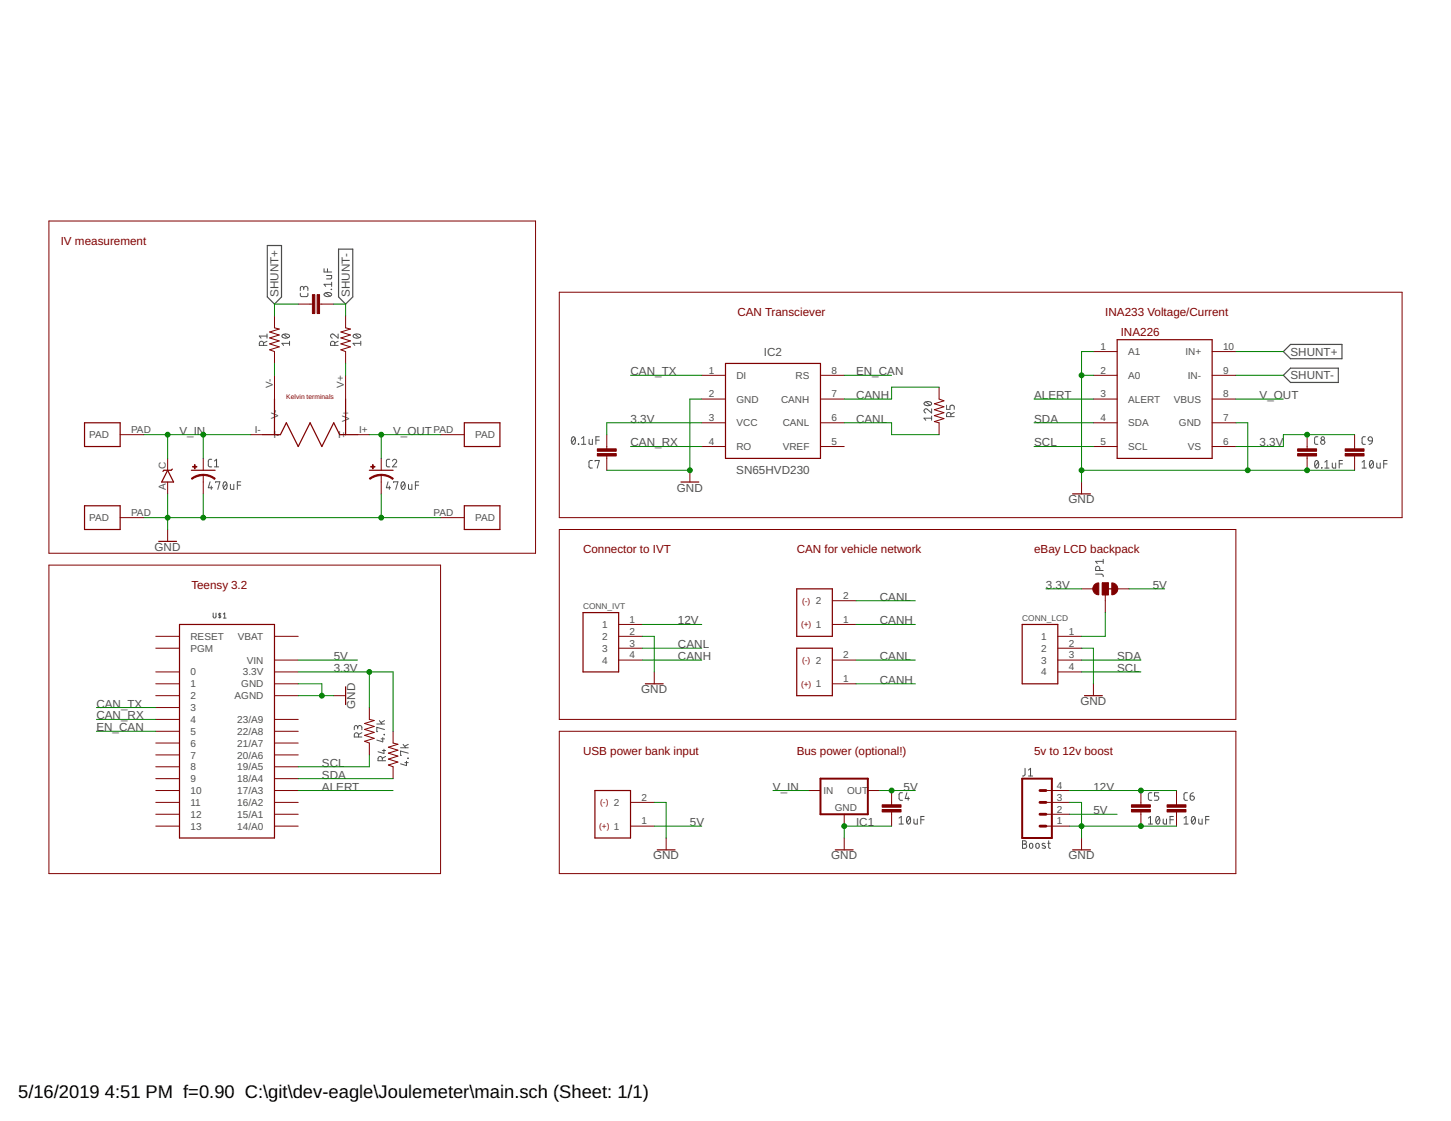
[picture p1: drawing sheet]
<svg xmlns="http://www.w3.org/2000/svg" width="279mm" height="216mm" viewBox="0 0 279 216" stroke-linecap="round" stroke-linejoin="round" font-family="sans-serif">
<g fill="none" stroke="#505050" stroke-width=".19">
<path d="M57.8 56.5v.4l.3 .2h1l.2-.2v-.4M58.5 55.5a.4 .4 0 0 1 .4-.4 .4 .4 0 0 1 .4 .4v.5M58.5 55.8l-.1-.5-.3-.1-.2 .1-.1 .7M62.4 51.8v.6h1.5M62.4 56.6a.94 .94 0 0 1 1.5 .1 .86 .86 0 0 1-1.5 0zM62.7 56.4l.8 .6M62.9 53.1h1l-.1 .6h-.9M63.1 51.8v.6M63.8 55.7l.1 .1zM63.9 54.4v.8M63.9 54.8h-1.5l.3 .4M50.8 66.5v-.4a.41 .41 0 0 0-.5-.4 .41 .41 0 0 0-.4 .4v.4h1.5"/>
<path d="M51.4 65.7l-.6 .3M51.4 64.7h-1.5l.4 .4M51.4 64.3v.8M54.4 64.5a.93 .93 0 0 1 1.4 .2 .86 .86 0 0 1-1.5 0zM54.6 64.4l.8 .6M55.8 66.1h-1.5l.3 .4M55.8 65.7v.8M64.5 66.5v-.4a.41 .41 0 0 0-.4-.4 .41 .41 0 0 0-.5 .4v.4h1.5M65.1 64.3v.8l-.8-.6a.39 .39 0 0 0-.6 .1 .39 .39 0 0 0 .3 .5M65.1 65.7l-.6 .3M68.1 64.5a.93 .93 0 0 1 1.4 .2 .88 .88 0 0 1-1.5 0zM68.3 64.4l.8 .6"/>
<path d="M69.5 66.1h-1.5l.3 .4M69.5 65.7v.8M178 77.5a.92 .92 0 0 1 1.4 .2 .84 .84 0 0 1-1.5 0zM178.3 77.4l.8 .7M179.4 78.7v.8l-.8-.7a.4 .4 0 0 0-.6 .2 .4 .4 0 0 0 .3 .5M182.3 78v.8h.6v-.4a.42 .42 0 0 1 .4-.4 .42 .42 0 0 1 .4 .4v.4M183.7 79.4l-.6 .4M40.4 92.8l-.3 1.1h.8M40.7 93.6v.7M40.8 88.5h-.5l-.2 .3v.9l.2 .2h.5M41.3 89.9h.8M41.3 88.8l.4-.3v1.4"/>
<path d="M41.5 93v-.2h.8l-.4 1.5M43.1 92.9l.2-.1a.86 .86 0 0 1 0 1.5 .92 .92 0 0 1-.2-1.4zM43.7 93.1l-.7 .8M44.4 93.3v.7l.1 .3h.5v-1M45.7 93.5h.7M46.4 92.8h-.7v1.5M74.7 92.8l-.3 1.1h.8M75 93.6v.7M75.1 88.5h-.5l-.2 .3v.9l.2 .2h.5M75.6 88.8a.4 .4 0 0 1 .5-.3 .4 .4 0 0 1 .2 .6l-.7 .8h.8M75.8 93v-.2h.8l-.4 1.5M77.4 92.9l.2-.1a.86 .86 0 0 1 0 1.5 .9 .9 0 0 1-.2-1.4z"/>
<path d="M77.9 93.1l-.6 .8M78.7 93.3v.7l.1 .3h.5v-1M80 93.5h.6M80.6 92.8h-.6v1.5M110.2 84.2l.2-.1a.86 .86 0 0 1 0 1.5 .91 .91 0 0 1-.2-1.4zM110.7 84.4l-.6 .9M111.4 85.5v.1zM112 85.6h.8M112 84.4l.4-.3v1.5M113.4 84.6v.8l.3 .2h.4v-1M114.1 88.7h-.5l-.2 .3v1l.2 .1h.5M114.6 88.9v-.2h.8l-.4 1.4"/>
<path d="M114.7 84.8h.7M115.4 84.1h-.7v1.5M179.4 80.5h-1.5l.4 .4M179.4 80.1v.8M183.1 80.2v-.4a.41 .41 0 0 0-.4-.4 .41 .41 0 0 0-.4 .4v.4h1.4M253.3 88.8l.2-.1a.86 .86 0 0 1 0 1.4 .91 .91 0 0 1-.2-1.3zM253.8 84.1h-.5l-.2 .3 .1 1 .1 .2h.5M253.9 89l-.7 .8M254.5 90.1h.1zM255.1 90.1h.8M255.1 89l.4-.3v1.4M256.5 89.2v.7l.3 .2h.4v-.9"/>
<path d="M257.9 89.3h.6M258.5 88.7h-.6v1.4M262.3 90.1h.8M262.3 89l.4-.3v1.4M262.9 84.1h-.4l-.2 .3v1l.2 .2h.4M263.6 84.2l.2-.1 .3 .1 .2 .7-.8-.1-.1-.3zM263.9 88.8l.2-.1a.86 .86 0 0 1 0 1.4 .93 .93 0 0 1-.2-1.3zM264.3 84.9l-.2 .4-.5 .3M264.4 89l-.6 .8M265.1 89.2v.8l.3 .1h.4v-.9M266.4 89.3h.7M267.1 88.7h-.7v1.4"/>
<path d="M41 118.1v.7l.3 .2 .3-.1v-.8M42.3 118.1v.9M42.5 118.2h-.3l-.1 .1 .4 .4v.2h-.4M43 118.3l.3-.2v.9M43 119h.5M211 110.6h1.2l.2 .5M211.8 109.9v-.4a.4 .4 0 0 0-.4-.4 .4 .4 0 0 0-.4 .4v.4h1.4M212.4 107.7v.8M212.4 108.1h-1.4l.3 .4M72.6 139.4h1.4M73 138.8l.6 .6M74 138.8l-.7 .4"/>
<path d="M68.9 140.1a.4 .4 0 0 1 .4-.4 .4 .4 0 0 1 .4 .4v.4M68.9 140.4l-.1-.5-.3-.2-.2 .2-.1 .6M69 141.9v-.4a.41 .41 0 0 0-.4-.4 .41 .41 0 0 0-.4 .4v.4h1.5M69.7 141.1l-.7 .4M73.4 142.3h.6M73.6 146.5v-.4a.41 .41 0 0 0-.4-.4 .41 .41 0 0 0-.4 .4v.4h1.5M73.6 144.5h.7M73.7 142v.9l-1.1-.4M73.9 144.3v.8l-1.1-.3M74 141.4v.1zM74 140.5l-1.4-.4v.8h.1M74.3 145.7l-.7 .3"/>
<path d="M77.1 144h1.5M77.6 143.4l.5 .6M78 146.9h.6M78.3 146.6v.8l-1.2-.3M78.5 146l.1 .1zM78.6 145.1l-1.5-.4v.8h.2M78.6 143.4l-.7 .3M173.1 157.6l.4-.4v1.5M173.1 158.7h.8M173.8 152.7h-.5l-.2 .3 .1 .9 .1 .2h.5M174.6 152.7l-.3 1.1h.8M174.7 157.3l.2-.1a.86 .86 0 0 1 0 1.5 .91 .91 0 0 1-.2-1.4z"/>
<path d="M174.9 153.5v.6M175.3 157.6l-.7 .8M176 157.7v.9l.2 .1h.4v-1M177.3 157.9h.6M177.9 157.2h-.6v1.5M197.4 148v1.2l-.5 .3M198 149.5h.8M198 148.3l.4-.3v1.5M221.1 158.7h.8M221.1 157.6l.4-.4v1.5M221.8 152.7h-.5l-.2 .3v.9l.2 .2h.5M222.7 157.3l.2-.1a.86 .86 0 0 1 0 1.5 .93 .93 0 0 1-.2-1.4z"/>
<path d="M223.1 152.7h-.8v.6h.5a.42 .42 0 0 1 .3 .4 .42 .42 0 0 1-.3 .4h-.5M223.3 157.6l-.7 .8M224 157.7v.9l.2 .1h.4v-1M225.3 157.9h.7M226 157.2h-.7v1.5M228 158.7h.8M228 157.6l.4-.4v1.5M228.6 152.7h-.4l-.2 .3v.9l.2 .2h.4M229.2 153.3h.5a.4 .4 0 0 1 .3 .5 .4 .4 0 0 1-.4 .3 .4 .4 0 0 1-.4-.4zM229.6 157.3l.2-.1a.86 .86 0 0 1 0 1.5 .93 .93 0 0 1-.2-1.4zM229.8 152.7l-.5 .2-.1 .4M230.1 157.6l-.6 .8"/>
<path d="M230.8 157.7v.9l.3 .1h.4v-1M232.2 157.9h.6M232.8 157.2h-.6v1.5M196.9 161.9l.7 .2v.2l-.3 .3a.4 .4 0 0 1 .4 .4 .4 .4 0 0 1-.4 .4h-.4zM196.9 162.6h.4M198.4 162.5l.2-.1 .3 .3-.1 .5-.2 .2-.2-.1-.2-.2zM199.6 162.5l.3-.1 .2 .3v.5l-.2 .2-.4-.2zM201.2 162.5l-.4-.1-.1 .2 .6 .4v.3l-.2 .1-.4-.1M201.8 162.4h.4M201.9 161.9v1.3l.3 .2"/>
<circle cx="254.7" cy="85.2" r=".41"/>
<circle cx="254.7" cy="84.4" r=".33"/>
</g>
<path d="M51.5 47.3h2.7v9.9l-1.3 1.4-1.4-1.4zM65.2 48h2.7v9.2l-1.4 1.4-1.3-1.4zM247.1 67.7l1.4-1.4h9.9v2.8h-9.9zM247.1 72.3l1.4-1.4h9.2v2.8h-9.2z" fill="none" stroke="#505050" stroke-width=".23"/>
<g fill="none" stroke="#800000" stroke-width=".19">
<path d="M9.4 42.6h93.7v64h-93.7zM57.4 58.6h2.8M61.5 58.6h2.8M107.7 56.3h162.3v43.4h-162.3zM52.9 60.9v2.2l.9 .3-1.9 .5 1.9 .6-1.9 .6 1.9 .6-1.9 .5 1.9 .6-1.9 .6 1 .3v2.3M52.9 72.3v4.6M66.5 60.9v2.2l1 .3-1.9 .5 1.9 .6-1.9 .6 1.9 .6-1.9 .5 1.9 .6-1.9 .6 .9 .3v2.3M66.5 72.3v4.6M135.1 72.3h4.6M135.1 76.9h4.6M158 72.3h4.6M158 76.9h4.6"/>
<path d="M180.8 74.6v2.3l1 .3-1.9 .6 1.9 .5-1.9 .6 1.9 .6-1.9 .6 1.9 .5-1.9 .6 .9 .2v2.3M210.5 67.7h4.6M210.5 72.3h4.6M210.5 76.9h4.6M233.4 67.7h4.6M233.4 72.3h4.6M233.4 76.9h4.6M23.1 99.7h4.6M23.1 83.7h4.6M32.3 88.3v2.3M32.3 92.8v2.3M39.1 88.3v2.3"/>
<path d="M39.1 91.5v3.6M48.3 83.7h2.3M68.8 83.7h2.3M73.4 88.3v2.3M73.4 91.5v3.6M84.8 99.7h4.6M84.8 83.7h4.6M116.8 83.7v2.7M116.8 87.8v2.8M132.8 90.6v2.2M135.1 81.4h4.6M135.1 86h4.6"/>
<path d="M158 81.4h4.6M158 86h4.6M208.3 92.8v2.3M210.5 81.4h4.6M210.5 86h4.6M233.4 81.4h4.6M233.4 86h4.6M251.7 83.7v2.7M251.7 87.8v2.8M260.8 83.7v2.7M260.8 87.8v2.8M9.4 108.8h75.4v59.5h-75.4z"/>
<path d="M32.3 102v2.3M107.7 102h130.3v36.6h-130.3zM160.3 115.7h4.5M208.3 113.4h2.2M212.3 112.3h1.1v2.3h-1.1zM212.8 114.6v3.4M215.1 113.4h2.3M30 138.6h4.6M30 136.3h4.6M30 134h4.6M30 131.7h4.6M30 129.4h4.6"/>
<path d="M30 122.6h4.6M30 124.8h4.6M52.9 138.6h4.5M52.9 134h4.5M52.9 131.7h4.5M52.9 129.4h4.5M52.9 127.1h4.5M52.9 122.6h4.5M64.3 134h2.2M71.1 136.3v2.3l1 .2-1.9 .5 1.9 .6-1.9 .6 1.9 .6-1.9 .5 1.9 .6-1.9 .6 .9 .3v2.3M119.1 127.1h4.6M119.1 122.6h4.6"/>
<path d="M119.1 124.8h4.6M119.1 120.3h4.6M126 129.4v2.3M160.3 131.7h4.5M160.3 127.1h4.5M160.3 120.3h4.5M203.7 129.4h4.6M203.7 127.1h4.6M203.7 122.6h4.6M203.7 124.8h4.6M210.5 131.7v2.3M30 140.8h4.6"/>
<path d="M30 156.8h4.6M30 154.5h4.6M30 152.3h4.6M30 150h4.6M30 147.7h4.6M30 145.4h4.6M30 143.1h4.6M30 159.1h4.6M52.9 140.8h4.5M52.9 156.8h4.5M52.9 154.5h4.5M52.9 152.3h4.5"/>
<path d="M52.9 150h4.5M52.9 147.7h4.5M52.9 145.4h4.5M52.9 143.1h4.5M52.9 159.1h4.5M75.7 140.8v2.3l.9 .2-1.8 .6 1.8 .6-1.8 .6 1.8 .5-1.8 .6 1.8 .6-1.8 .5 .9 .4v2.3M107.7 140.8h130.3v27.5h-130.3zM121.4 154.5h4.6M121.4 159.1h4.6M155.7 152.3h2.3M162.6 156.8v2.3M167.1 152.3h2.3"/>
<path d="M171.7 152.3v2.7M171.7 156.4v2.7M201.4 156.8h4.6M201.4 154.5h4.6M201.4 152.3h4.6M201.4 159.1h4.6M219.7 152.3v2.7M219.7 156.4v2.7M226.5 152.3v2.7M226.5 156.4v2.7M128.3 161.4v2.3M162.6 161.4v2.3"/>
<path d="M208.3 161.4v2.3"/>
</g>
<g fill="none" stroke="#800000" stroke-width=".23">
<path d="M52.9 76.9v6.8M66.5 76.9v6.8M139.7 70h18.3v18.3h-18.3zM215.1 65.4h18.3v22.9h-18.3zM16.3 81.4h6.8v4.6h-6.8zM16.3 97.4h6.8v4.6h-6.8zM32.3 90.6l1.1 2.2h-2.3zM33.2 90.3l-.2 .3h-1.4l-.2 .2M36.9 90.6h4.5M50.6 83.7h3.4l1.1-2.3 2.3 4.6 2.3-4.6 2.3 4.6 2.3-4.6 1.1 2.3h3.4M71.1 90.6h4.6M89.4 81.4h6.9v4.6h-6.9z"/>
<path d="M89.4 97.4h6.9v4.6h-6.9zM131.1 92.8h3.5M206.5 95.1h3.5M30.6 104.3h3.4M112.3 118h6.8v11.4h-6.8zM153.4 113.4h6.9v9.2h-6.9zM212.8 113.4h2.3M34.6 120.3h18.3v41.1h-18.3zM66.5 132.3v3.4M124.3 131.7h3.4M153.4 124.8h6.9v9.2h-6.9zM196.8 120.3h6.9v11.4h-6.9z"/>
<path d="M208.8 134h3.5M114.6 152.3h6.8v9.1h-6.8zM126.6 163.7h3.4M160.8 163.7h3.5M206.5 163.7h3.5"/>
</g>
<g fill="#800000" stroke="#800000" stroke-width=".19">
<path d="M39.1 91.4l1.3 .1 1 .6-.1 .2-.8-.5-1.4-.2z" fill-rule="evenodd"/>
<path d="M36.9 92.1l1-.6 1.2-.1v.2l-.9 .1-1.2 .6z" fill-rule="evenodd"/>
<path d="M73.4 91.4l1.2 .1 1.1 .6-.1 .2-.8-.5-1.4-.2z" fill-rule="evenodd"/>
<path d="M71.1 92.1l1.1-.6 1.2-.1v.2l-.9 .1-1.2 .6z" fill-rule="evenodd"/>
<path d="M214.1 112.3a1.14 1.14 0 0 1 1.1 1.1 1.14 1.14 0 0 1-1.1 1.2z" fill-rule="evenodd"/>
<path d="M210.7 112.6l.5-.3h.4v2.3a1.15 1.15 0 0 1-1.1-.7 1.15 1.15 0 0 1 .2-1.3z" fill-rule="evenodd"/>
</g>
<g fill="#800000" stroke="#800000" stroke-width=".19">
<path d="M37.1 89.8h.8v.2h-.8z"/>
<path d="M37.4 89.5h.2v.8h-.2z"/>
<path d="M71.4 89.8h.8v.2h-.8z"/>
<path d="M71.7 89.5h.2v.8h-.2z"/>
<path d="M61.1 56.7h.4v3.7h-.4z"/>
<path d="M60.2 56.7h.4v3.7h-.4z"/>
<path d="M212.3 112.3h1.1v2.3h-1.1z"/>
<path d="M169.9 155.9h3.6v.5h-3.6z"/>
<path d="M169.9 155h3.6v.5h-3.6z"/>
<path d="M217.9 155.9h3.6v.5h-3.6z"/>
<path d="M217.9 155h3.6v.5h-3.6z"/>
<path d="M224.7 155.9h3.7v.5h-3.7z"/>
<path d="M224.7 155h3.7v.5h-3.7z"/>
<path d="M115 86.4h3.7v.5h-3.7z"/>
<path d="M115 87.4h3.7v.4h-3.7z"/>
<path d="M249.9 87.4h3.6v.4h-3.6z"/>
<path d="M249.9 86.4h3.6v.5h-3.6z"/>
<path d="M259 87.4h3.7v.4h-3.7z"/>
<path d="M259 86.4h3.7v.5h-3.7z"/>
</g>
<path d="M158 150h9.1v6.8h-9.1zM196.8 150h5.7v11.4h-5.7z" fill="none" stroke="#800000" stroke-width=".38"/>
<path d="M200.3 154.5h1.1M200.3 156.8h1.1M200.3 159.1h1.1M200.3 152.3h1.1" fill="none" stroke="#800000" stroke-width=".55"/>
<g fill="none" stroke="#008000" stroke-width=".19">
<path d="M57.4 58.6h-4.5v2.3M64.3 58.6h2.2v2.3M52.9 70v2.3M66.5 70v2.3M121.4 72.3h13.7M135.1 76.9h-2.3v13.7h-16M162.6 72.3h9.1M180.8 74.6h-9.1v2.3h-9.1M199.1 76.9h11.4M208.3 72.3h2.2M210.5 67.7h-2.2v25.1M238 67.7h9.1"/>
<path d="M238 72.3h9.1M238 76.9h9.1M27.7 83.7h20.6M27.7 99.7h57.1M32.3 83.7v4.6M32.3 95.1v6.9M39.1 83.7v4.6M39.1 95.1v4.6M71.1 83.7h13.7M73.4 83.7v4.6M73.4 95.1v4.6M121.4 86h13.7"/>
<path d="M135.1 81.4h-18.3v2.3M162.6 81.4h9.1v2.3h9.1M199.1 81.4h11.4M199.1 86h11.4M208.3 90.6h52.5M238 81.4h2.3v9.2M260.8 83.7h-13.7v2.3h-9.1M164.8 115.7h11.5M201.4 113.4h6.9M212.8 118v4.6h-4.5M217.4 113.4h6.9M18.6 136.3h11.4"/>
<path d="M18.6 138.6h11.4M57.4 131.7h4.6v2.3M57.4 134h6.9M57.4 129.4h18.3v11.4M57.4 127.1h11.4M71.1 129.4v6.9M123.7 124.8h11.4M123.7 122.6h2.3v6.8M123.7 127.1h11.4M123.7 120.3h11.4M164.8 131.7h11.5M164.8 127.1h11.5"/>
<path d="M164.8 120.3h11.5M208.3 124.8h2.2v6.9M208.3 129.4h11.4M208.3 127.1h11.4M18.6 140.8h11.4M57.4 152.3h18.3M57.4 150h18.3M71.1 145.4v2.3h-13.7M126 159.1h9.1M126 154.5h2.3v6.9M148.8 152.3h6.9M169.4 152.3h6.9"/>
<path d="M171.7 159.1h-9.1v2.3M206 152.3h20.5M206 159.1h20.5M206 154.5h2.3v6.9M206 156.8h9.1"/>
</g>
<g fill="#008000" stroke="#008000" stroke-width=".19">
<circle cx="32.3" cy="83.7" r=".47"/>
<circle cx="39.1" cy="83.7" r=".47"/>
<circle cx="73.4" cy="83.7" r=".47"/>
<circle cx="32.3" cy="99.7" r=".47"/>
<circle cx="39.1" cy="99.7" r=".47"/>
<circle cx="73.4" cy="99.7" r=".47"/>
<circle cx="62" cy="134" r=".47"/>
<circle cx="162.6" cy="159.1" r=".47"/>
<circle cx="208.3" cy="72.3" r=".47"/>
<circle cx="208.3" cy="90.6" r=".47"/>
<circle cx="240.3" cy="90.6" r=".47"/>
<circle cx="251.7" cy="90.6" r=".47"/>
<circle cx="208.3" cy="159.1" r=".47"/>
<circle cx="219.7" cy="159.1" r=".47"/>
<circle cx="132.8" cy="90.6" r=".47"/>
<circle cx="251.7" cy="83.7" r=".47"/>
<circle cx="71.1" cy="129.4" r=".47"/>
<circle cx="171.7" cy="152.3" r=".47"/>
<circle cx="219.7" cy="152.3" r=".47"/>
</g>
<g font-size="3.5">
<text x="3.5" y="211.4">5/16/2019</text>
<text x="20.2" y="211.4">4:51 PM f=0.90 C:\git\dev-eagle\Joulemeter\main.sch (Sheet: 1/1)</text>
</g>
<g font-size="2.2" fill="#800000">
<text x="11.7" y="47.1">IV measurement</text>
<text x="142" y="60.9">CAN Transciever</text>
<text x="212.8" y="60.9">INA233 Voltage/Current</text>
<text x="215.8" y="64.7">INA226</text>
<text x="112.3" y="106.6">Connector to IVT</text>
<text x="153.4" y="106.6">CAN for vehicle network</text>
<text x="199.1" y="106.6">eBay LCD backpack</text>
<text x="36.8" y="113.4">Teensy 3.2</text>
<text x="112.3" y="145.4">USB power bank input</text>
<text x="153.4" y="145.4">Bus power (optional!)</text>
<text x="199.1" y="145.4">5v to 12v boost</text>
</g>
<g font-size="2.2" fill="#505050">
<text x="53.6" y="57.2" transform="rotate(-90 53.6 57.2)">SHUNT+</text>
<text x="67.4" y="57.2" transform="rotate(-90 67.4 57.2)">SHUNT-</text>
<text x="147.1" y="68.5">IC2</text>
<text x="248.5" y="68.5">SHUNT+</text>
<text x="121.4" y="72.3">CAN_TX</text>
<text x="164.8" y="76.9">CANH</text>
<text x="164.8" y="72.3">EN_CAN</text>
<text x="199.1" y="76.9">ALERT</text>
<text x="242.5" y="76.9">V_OUT</text>
<text x="248.5" y="73.1">SHUNT-</text>
<text x="34.6" y="83.7">V_IN</text>
<text x="75.7" y="83.7">V_OUT</text>
<text x="121.4" y="81.4">3.3V</text>
<text x="164.8" y="81.4">CANL</text>
<text x="199.1" y="81.4">SDA</text>
<text x="121.4" y="86">CAN_RX</text>
<text x="199.1" y="86">SCL</text>
<text x="242.5" y="86">3.3V</text>
<text x="130.3" y="94.7">GND</text>
<text x="141.8" y="91.4">SN65HVD230</text>
<text x="205.8" y="97">GND</text>
<text x="29.8" y="106.1">GND</text>
<text x="201.4" y="113.4">3.3V</text>
<text x="222" y="113.4">5V</text>
<text x="169.4" y="115.7">CANL</text>
<text x="130.6" y="120.3">12V</text>
<text x="130.6" y="124.8">CANL</text>
<text x="169.4" y="120.3">CANH</text>
<text x="64.3" y="129.4">3.3V</text>
<text x="64.3" y="127.1">5V</text>
<text x="130.6" y="127.1">CANH</text>
<text x="169.4" y="127.1">CANL</text>
<text x="169.4" y="131.7">CANH</text>
<text x="215.1" y="129.4">SCL</text>
<text x="215.1" y="127.1">SDA</text>
<text x="18.6" y="136.3">CAN_TX</text>
<text x="68.4" y="136.5" transform="rotate(-90 68.4 136.5)">GND</text>
<text x="123.5" y="133.5">GND</text>
<text x="208" y="135.8">GND</text>
<text x="18.6" y="140.8">EN_CAN</text>
<text x="18.6" y="138.5">CAN_RX</text>
<text x="62" y="147.7">SCL</text>
<text x="62" y="150">SDA</text>
<text x="62" y="152.3">ALERT</text>
<text x="148.8" y="152.3">V_IN</text>
<text x="174" y="152.3">5V</text>
<text x="210.5" y="152.3">12V</text>
<text x="132.8" y="159.1">5V</text>
<text x="164.8" y="159.1">IC1</text>
<text x="210.5" y="156.8">5V</text>
<text x="125.8" y="165.5">GND</text>
<text x="160.1" y="165.5">GND</text>
<text x="205.8" y="165.5">GND</text>
</g>
<g font-size="1.9" fill="#505050">
<text x="136.5" y="72">1</text>
<text x="160.1" y="72">8</text>
<text x="211.9" y="67.4">1</text>
<text x="211.9" y="72">2</text>
<text x="217.2" y="68.4">A1</text>
<text x="228.3" y="68.4">IN+</text>
<text x="235.5" y="67.4">10</text>
<text x="235.5" y="72">9</text>
<text x="52.5" y="74.7" transform="rotate(-90 52.5 74.7)">V-</text>
<text x="66.2" y="74.7" transform="rotate(-90 66.2 74.7)">V+</text>
<text x="136.5" y="76.5">2</text>
<text x="141.8" y="73">DI</text>
<text x="141.8" y="77.5">GND</text>
<text x="150.4" y="77.5">CANH</text>
<text x="153.2" y="73">RS</text>
<text x="160.1" y="76.5">7</text>
<text x="211.9" y="76.5">3</text>
<text x="217.2" y="73">A0</text>
<text x="217.2" y="77.5">ALERT</text>
<text x="226" y="77.5">VBUS</text>
<text x="228.7" y="73">IN-</text>
<text x="235.5" y="76.5">8</text>
<text x="25.2" y="83.4">PAD</text>
<text x="49.1" y="83.4">I-</text>
<text x="53.5" y="80.8" transform="rotate(-90 53.5 80.8)">V-</text>
<text x="67.2" y="81.4" transform="rotate(-90 67.2 81.4)">V+</text>
<text x="69.2" y="83.4">I+</text>
<text x="83.5" y="83.4">PAD</text>
<text x="136.5" y="81.1">3</text>
<text x="141.8" y="82.1">VCC</text>
<text x="150.7" y="82.1">CANL</text>
<text x="160.1" y="81.1">6</text>
<text x="211.9" y="81.1">4</text>
<text x="217.2" y="82.1">SDA</text>
<text x="227" y="82.1">GND</text>
<text x="235.5" y="81.1">7</text>
<text x="17.2" y="84.4">PAD</text>
<text x="52.7" y="84.4">I-</text>
<text x="65.1" y="84.4">I+</text>
<text x="91.5" y="84.4">PAD</text>
<text x="136.5" y="85.7">4</text>
<text x="141.8" y="86.7">RO</text>
<text x="150.7" y="86.7">VREF</text>
<text x="160.1" y="85.7">5</text>
<text x="211.9" y="85.7">5</text>
<text x="217.2" y="86.7">SCL</text>
<text x="228.7" y="86.7">VS</text>
<text x="235.5" y="85.7">6</text>
<text x="32" y="94.5" transform="rotate(-90 32 94.5)">A</text>
<text x="32" y="90.2" transform="rotate(-90 32 90.2)">C</text>
<text x="17.2" y="100.4">PAD</text>
<text x="25.2" y="99.4">PAD</text>
<text x="83.5" y="99.4">PAD</text>
<text x="91.5" y="100.4">PAD</text>
<text x="121.2" y="119.9">1</text>
<text x="157.1" y="116.4">2</text>
<text x="162.4" y="119.9">1</text>
<text x="162.4" y="115.4">2</text>
<text x="36.7" y="123.2">RESET</text>
<text x="36.7" y="125.5">PGM</text>
<text x="45.8" y="123.2">VBAT</text>
<text x="115.9" y="121">1</text>
<text x="115.9" y="123.2">2</text>
<text x="115.9" y="125.5">3</text>
<text x="121.2" y="122.2">2</text>
<text x="121.2" y="124.5">3</text>
<text x="157.1" y="121">1</text>
<text x="200.5" y="123.2">1</text>
<text x="200.5" y="125.5">2</text>
<text x="205.8" y="122.2">1</text>
<text x="205.8" y="124.5">2</text>
<text x="36.7" y="130.1">0</text>
<text x="46.8" y="130.1">3.3V</text>
<text x="47.5" y="127.8">VIN</text>
<text x="115.9" y="127.8">4</text>
<text x="121.2" y="126.8">4</text>
<text x="157.1" y="127.8">2</text>
<text x="162.4" y="131.4">1</text>
<text x="162.4" y="126.8">2</text>
<text x="200.5" y="127.8">3</text>
<text x="200.5" y="130.1">4</text>
<text x="205.8" y="126.8">3</text>
<text x="205.8" y="129.1">4</text>
<text x="36.7" y="136.9">3</text>
<text x="36.7" y="134.7">2</text>
<text x="36.7" y="132.4">1</text>
<text x="45.2" y="134.7">AGND</text>
<text x="46.4" y="132.4">GND</text>
<text x="157.1" y="132.4">1</text>
<text x="36.7" y="143.8">6</text>
<text x="36.7" y="141.5">5</text>
<text x="36.7" y="139.2">4</text>
<text x="45.7" y="139.2">23/A9</text>
<text x="45.7" y="141.5">22/A8</text>
<text x="45.7" y="143.8">21/A7</text>
<text x="36.7" y="148.4">8</text>
<text x="36.7" y="146.1">7</text>
<text x="45.7" y="146.1">20/A6</text>
<text x="45.7" y="148.4">19/A5</text>
<text x="36.7" y="155.2">11</text>
<text x="36.7" y="152.9">10</text>
<text x="36.7" y="150.7">9</text>
<text x="45.7" y="150.7">18/A4</text>
<text x="45.7" y="152.9">17/A3</text>
<text x="45.7" y="155.2">16/A2</text>
<text x="118.2" y="155.2">2</text>
<text x="123.5" y="154.2">2</text>
<text x="158.6" y="152.8">IN</text>
<text x="163.1" y="152.8">OUT</text>
<text x="203.5" y="154.2">3</text>
<text x="203.5" y="151.9">4</text>
<text x="36.7" y="157.5">12</text>
<text x="36.7" y="159.8">13</text>
<text x="45.7" y="157.5">15/A1</text>
<text x="45.7" y="159.8">14/A0</text>
<text x="118.2" y="159.8">1</text>
<text x="123.5" y="158.8">1</text>
<text x="160.7" y="156.1">GND</text>
<text x="203.5" y="158.8">1</text>
<text x="203.5" y="156.5">2</text>
</g>
<g font-size="1.6" fill="#505050">
<text x="112.3" y="117.3">CONN_IVT</text>
<text x="196.8" y="119.6">CONN_LCD</text>
</g>
<g font-size="1.6" fill="#800000">
<text x="154.4" y="116.3">(-)</text>
<text x="154.2" y="120.8">(+)</text>
<text x="154.4" y="127.7">(-)</text>
<text x="154.2" y="132.3">(+)</text>
<text x="115.6" y="155.1">(-)</text>
<text x="115.4" y="159.7">(+)</text>
</g>
<text font-size="1.3" fill="#800000" x="55.1" y="76.9">Kelvin terminals</text>
</svg>
